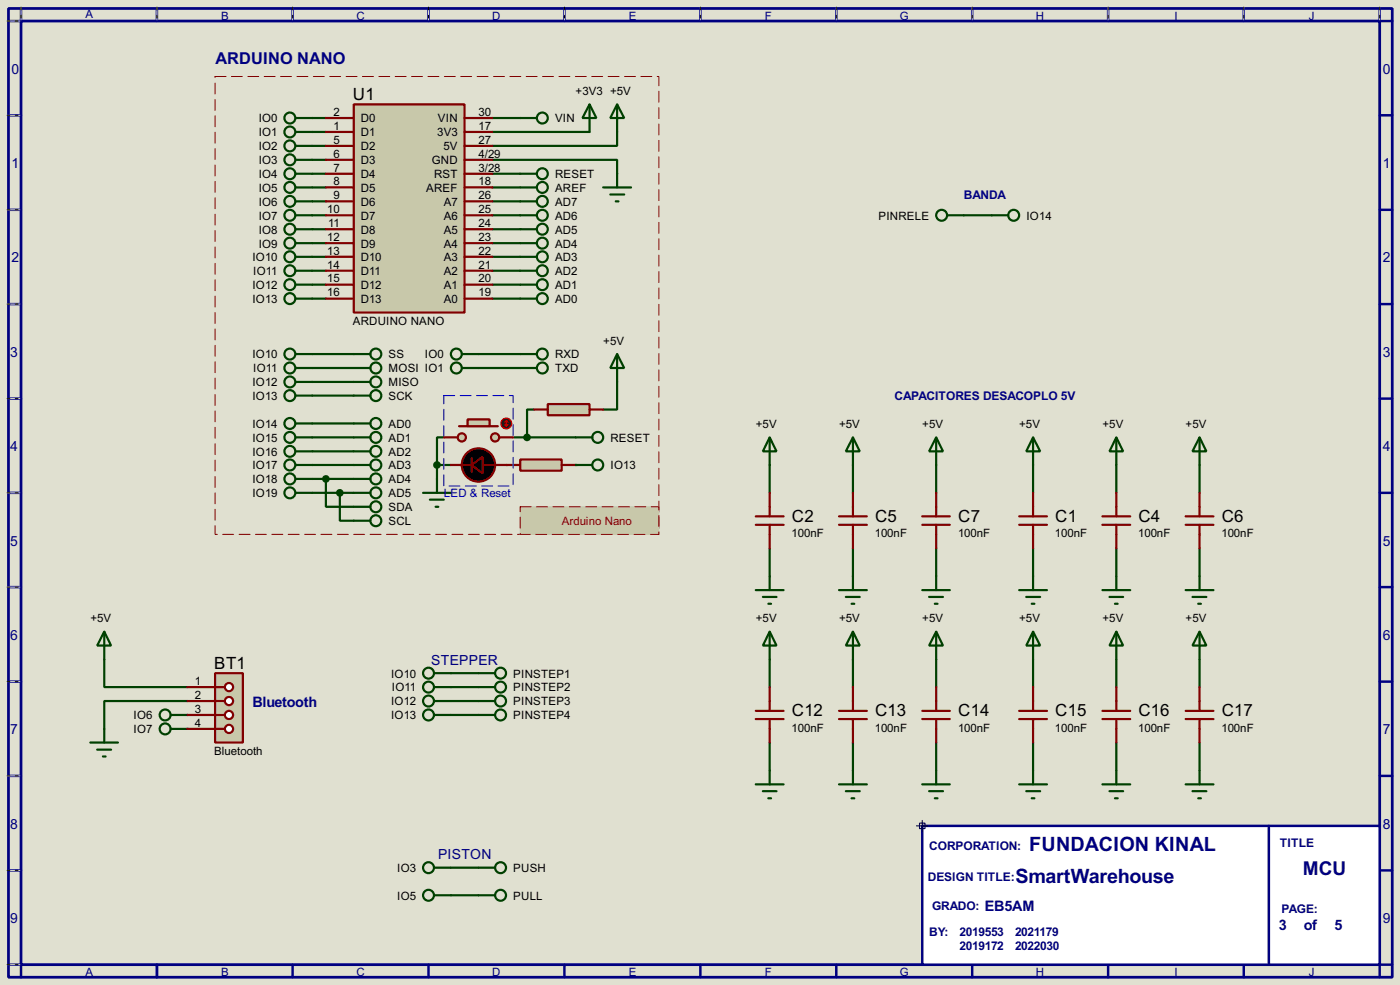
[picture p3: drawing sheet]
<svg xmlns="http://www.w3.org/2000/svg" width="256mm" height="180mm" viewBox="0 0 256 180" stroke-linecap="round" stroke-linejoin="round" font-family="sans-serif">
<path d="M0 0h256.5v180.3h-256.5z" fill="#e0e0d0"/>
<path d="M1.6 1.6h253.5v177.3h-253.5zM3.9 3.9h248.9v172.7h-248.9z" fill="none" stroke="#000080" stroke-width=".5"/>
<g fill="none" stroke="#000080" stroke-width=".45">
<path d="M3.9 1.6v2.3h-2.3M28.8 1.6v2.3M53.6 1.6v2.3M78.5 1.6v2.3M103.4 1.6v2.3M128.3 1.6v2.3M153.2 1.6v2.3M178.1 1.6v2.3M203 1.6v2.3M227.9 1.6v2.3M252.8 1.6v2.3h2.3M1.6 21.1h2.3"/>
<path d="M1.6 38.4h2.3M252.8 21.1h2.3M252.8 38.4h2.3M1.6 55.7h2.3M252.8 55.7h2.3M1.6 73h2.3M252.8 73h2.3M1.6 90.2h2.3M252.8 90.2h2.3M1.6 107.5h2.3M252.8 107.5h2.3M1.6 124.8h2.3"/>
<path d="M252.8 124.8h2.3M1.6 142h2.3M1.6 159.3h2.3M252.8 142h2.3M252.8 159.3h2.3M1.6 176.6h2.3v2.3M28.8 176.6v2.3M53.6 176.6v2.3M78.5 176.6v2.3M103.4 176.6v2.3M128.3 176.6v2.3M153.2 176.6v2.3"/>
<path d="M178.1 176.6v2.3M203 176.6v2.3M227.9 176.6v2.3M255.1 176.6h-2.3v2.3"/>
</g>
<g fill="none" stroke="#e0e0d0" stroke-width=".18">
<path d="M1.3 3.9h2.3M3.9 1.3v2.3M28.8 1.3v2.3M53.6 1.3v2.3M78.5 1.3v2.3M103.4 1.3v2.3M128.3 1.3v2.3M153.2 1.3v2.3M178.1 1.3v2.3M203 1.3v2.3M227.9 1.3v2.3M252.8 1.3v2.3"/>
<path d="M1.3 21.1h2.3M1.3 38.4h2.3M1.3 55.7h2.3M1.3 73h2.3M1.3 90.2h2.3M1.3 107.5h2.3M1.3 124.8h2.3M1.3 142h2.3M1.3 159.3h2.3M1.3 176.6h2.3"/>
</g>
<g fill="none" stroke="#000" stroke-width=".18" stroke-dasharray=".5 1">
<path d="M1.3 3.9h2.3M3.9 1.3v2.3M28.8 1.3v2.3M53.6 1.3v2.3M78.5 1.3v2.3M103.4 1.3v2.3M128.3 1.3v2.3M153.2 1.3v2.3M178.1 1.3v2.3M203 1.3v2.3M227.9 1.3v2.3M252.8 1.3v2.3"/>
<path d="M1.3 21.1h2.3M1.3 38.4h2.3M1.3 55.7h2.3M1.3 73h2.3M1.3 90.2h2.3M1.3 107.5h2.3M1.3 124.8h2.3M1.3 142h2.3M1.3 159.3h2.3M1.3 176.6h2.3"/>
</g>
<path d="M169 151.2h83.8v25.4h-83.8z" fill="#fff" stroke="#000080" stroke-width=".45"/>
<path d="M167.9 151.2h2.1M168.5 150.7h1v1h-1zM169 150.2v2" fill="none" stroke="#000040" stroke-width=".2"/>
<path d="M232.5 151.2v25.4" fill="none" stroke="#000080" stroke-width=".45"/>
<path d="M113.1 69.9v5.1h-2.6" fill="none" stroke="#004000" stroke-width=".4"/>
<circle cx="92.8" cy="85.1" r=".2" fill="#004000"/>
<path d="M57.2 64.8h7.6M57.2 67.4h7.6M57.2 69.9h7.6M57.2 72.4h7.6" fill="none" stroke="#004000" stroke-width=".4"/>
<circle cx="105.5" cy="85.1" r=".2" fill="#004000"/>
<g fill="none" stroke="#004000" stroke-width=".4">
<path d="M57.2 24.2h2.5M57.2 21.6h2.5M57.2 26.7h2.5M57.2 29.3h2.5M57.2 31.8h2.5M57.2 34.3h2.5M57.2 36.9h2.5M57.2 39.4h2.5M90.2 29.3h22.9v2.5M90.2 24.2h17.8M90.2 21.6h5.1M90.2 31.8h5.1"/>
<path d="M90.2 34.3h5.1M90.2 36.9h5.1M90.2 39.4h5.1M113.1 24.2v2.5h-22.9M57.2 42h2.5M57.2 44.5h2.5M57.2 47h2.5M57.2 49.6h2.5M57.2 52.1h2.5M57.2 54.7h2.5M90.2 42h5.1M90.2 44.5h5.1"/>
<path d="M90.2 47h5.1M90.2 49.6h5.1M90.2 52.1h5.1M90.2 54.7h5.1M57.2 77.5h7.6M87.7 64.8h7.6M87.7 67.4h7.6M97.8 75h-1.2v5.1M57.2 80.1h7.6M57.2 82.6h7.6M57.2 85.1h7.6M57.2 87.7h7.6"/>
<path d="M57.2 90.2h7.6M59.7 87.7v5.1h5.1M62.3 90.2v5.1h2.5M80.1 85.1h2.5M80.1 85.1v2.6M81.3 80.1h-1.2v5M94 80.1h11.5M82.6 123.2h5.1M82.6 158.8h5.1"/>
</g>
<g fill="#004000">
<circle cx="34.3" cy="130.9" r=".2"/>
<circle cx="34.3" cy="133.4" r=".2"/>
</g>
<g fill="none" stroke="#004000" stroke-width=".4">
<path d="M113.1 19.1l1.3 2.5h-2.6zM113.1 19.1v5.1M54.2 39.4h3M54.2 36.9h3M54.2 34.3h3M54.2 31.8h3M54.2 29.3h3M54.2 26.7h3M54.2 21.6h3M54.2 24.2h3M95.3 34.3h3.1M176.6 39.4h5.1"/>
<path d="M54.2 42h3M54.2 44.5h3M54.2 47h3M54.2 49.6h3M54.2 52.1h3M54.2 54.7h3M95.3 42h3.1M95.3 44.5h3.1M95.3 47h3.1M95.3 49.6h3.1M95.3 52.1h3.1M95.3 54.7h3.1"/>
<path d="M64.8 64.8h3.1M64.8 67.4h3.1M64.8 69.9h3.1M64.8 72.4h3.1M141 85.1v5.1M156.3 85.1v5.1M171.5 85.1v5.1M189.3 85.1v5.1M204.5 85.1v5.1M219.8 85.1v5.1M141 100.4v5.1M156.3 100.4v5.1"/>
<path d="M171.5 100.4v5.1M189.3 100.4v5.1M204.5 100.4v5.1M219.8 100.4v5.1M19.1 120.7v5.1h15.2M34.3 128.3h-15.2v5.1M82.6 125.8h5.1M82.6 128.3h5.1M82.6 130.9h5.1M141 120.7v5.1M141 135.9v5.1M156.3 120.7v5.1"/>
<path d="M156.3 135.9v5.1M171.5 120.7v5.1M171.5 135.9v5.1M189.3 120.7v5.1M189.3 135.9v5.1M204.5 120.7v5.1M204.5 135.9v5.1M219.8 120.7v5.1M219.8 135.9v5.1M82.6 163.9h5.1"/>
<circle cx="53.1" cy="26.7" r="1"/>
<circle cx="53.1" cy="34.3" r="1"/>
<circle cx="53.1" cy="29.3" r="1"/>
<circle cx="53.1" cy="31.8" r="1"/>
<circle cx="53.1" cy="39.4" r="1"/>
<circle cx="53.1" cy="36.9" r="1"/>
<circle cx="53.1" cy="21.6" r="1"/>
<circle cx="53.1" cy="24.2" r="1"/>
<circle cx="99.3" cy="34.3" r="1"/>
<circle cx="53.1" cy="44.5" r="1"/>
<circle cx="53.1" cy="42" r="1"/>
<circle cx="53.1" cy="47" r="1"/>
<circle cx="53.1" cy="49.6" r="1"/>
<circle cx="53.1" cy="52.1" r="1"/>
<circle cx="53.1" cy="54.7" r="1"/>
<circle cx="99.3" cy="49.6" r="1"/>
<circle cx="99.3" cy="44.5" r="1"/>
<circle cx="99.3" cy="47" r="1"/>
<circle cx="99.3" cy="42" r="1"/>
<circle cx="99.3" cy="54.7" r="1"/>
<circle cx="99.3" cy="52.1" r="1"/>
<circle cx="68.8" cy="72.4" r="1"/>
<circle cx="68.8" cy="64.8" r="1"/>
<circle cx="68.8" cy="69.9" r="1"/>
<circle cx="68.8" cy="67.4" r="1"/>
</g>
<path d="M100.4 74h7.6v2h-7.6z" fill="#c8c8aa" stroke="#800000" stroke-width=".4"/>
<path d="M97.8 75h2.6M108 75h2.5M82.6 85.1h3.8M86.4 83.9v2.5M88.4 85.1h4.4" fill="none" stroke="#800000" stroke-width=".4"/>
<path d="M113.1 64.8l1.3 2.6h-2.6zM113.1 64.8v5.1" fill="none" stroke="#004000" stroke-width=".4"/>
<g fill="#000" stroke="#800000" stroke-width=".4">
<path d="M86.4 85.1l2-1.5v3.1z"/>
<circle cx="87.6" cy="85.1" r="3.1"/>
</g>
<path d="M95.3 84.1h7.6v2.1h-7.6z" fill="#c8c8aa" stroke="#800000" stroke-width=".4"/>
<path d="M92.8 85.1h2.5M102.9 85.1h2.6" fill="none" stroke="#800000" stroke-width=".4"/>
<g fill="none" stroke="#004000" stroke-width=".4">
<path d="M95.3 64.8h3.1M95.3 67.4h3.1M77.5 90.2h5.1M78.8 91.5h2.5M79.8 92.8h.5M80.1 87.7v2.5"/>
<circle cx="99.3" cy="64.8" r="1"/>
<circle cx="99.3" cy="67.4" r="1"/>
</g>
<path d="M81.3 72.4h12.7v16.6h-12.7z" fill="none" stroke="#e0e0d0" stroke-width=".18"/>
<path d="M81.3 72.4h12.7v16.6h-12.7z" fill="none" stroke="#0000c0" stroke-width=".18" stroke-dasharray="2 1"/>
<g fill="#c8c8aa" stroke="#800000" stroke-width=".4">
<circle cx="90.7" cy="80.1" r=".75"/>
<circle cx="84.6" cy="80.1" r=".75"/>
</g>
<path d="M84.1 78h7.1" fill="none" stroke="#800000" stroke-width=".4"/>
<path d="M85.7 76.8h4v1.2h-4z" fill="#c8c8aa" stroke="#800000" stroke-width=".4"/>
<path d="M81.3 80.1h2.6M91.5 80.1h2.5" fill="none" stroke="#800000" stroke-width=".4"/>
<circle cx="92.7" cy="77.5" r="1" fill="#400000" stroke="#f00" stroke-width=".2"/>
<path d="M92.5 77.8l.3 .2M92.8 77v1M92.8 77l-.3 .3M92.8 77l.2 .3M93 77.8l-.2 .2" fill="none" stroke="#f00" stroke-width=".2"/>
<g fill="none" stroke="#004000" stroke-width=".4">
<path d="M54.2 64.8h3M54.2 67.4h3M54.2 69.9h3M54.2 72.4h3M54.2 77.5h3M64.8 77.5h3.1M84.6 64.8h3.1M84.6 67.4h3.1M54.2 85.1h3M54.2 80.1h3M54.2 82.6h3M54.2 87.7h3"/>
<path d="M54.2 90.2h3M64.8 85.1h3.1M64.8 80.1h3.1M64.8 82.6h3.1M64.8 87.7h3.1M64.8 90.2h3.1M105.5 85.1h3M105.5 80.1h3"/>
<circle cx="53.1" cy="77.5" r="1"/>
<circle cx="53.1" cy="67.4" r="1"/>
<circle cx="53.1" cy="69.9" r="1"/>
<circle cx="53.1" cy="72.4" r="1"/>
<circle cx="53.1" cy="64.8" r="1"/>
<circle cx="68.8" cy="77.5" r="1"/>
<circle cx="83.6" cy="67.4" r="1"/>
<circle cx="83.6" cy="64.8" r="1"/>
<circle cx="53.1" cy="85.1" r="1"/>
<circle cx="53.1" cy="87.7" r="1"/>
<circle cx="53.1" cy="82.6" r="1"/>
<circle cx="53.1" cy="80.1" r="1"/>
<circle cx="53.1" cy="90.2" r="1"/>
<circle cx="68.8" cy="85.1" r="1"/>
<circle cx="68.8" cy="82.6" r="1"/>
<circle cx="68.8" cy="87.7" r="1"/>
<circle cx="68.8" cy="80.1" r="1"/>
<circle cx="68.8" cy="90.2" r="1"/>
<circle cx="109.5" cy="80.1" r="1"/>
<circle cx="109.5" cy="85.1" r="1"/>
</g>
<g fill="#004000" stroke="#004000" stroke-width=".4">
<circle cx="96.5" cy="80.1" r=".5"/>
<circle cx="80" cy="85.1" r=".5"/>
</g>
<path d="M39.4 14h81.3v83.8h-81.3z" fill="none" stroke="#e0e0d0" stroke-width=".18"/>
<path d="M39.4 14h81.3v83.8h-81.3z" fill="none" stroke="#800000" stroke-width=".18" stroke-dasharray="2 1"/>
<g fill="#c8c8aa">
<path d="M95.3 92.8h25.4v5h-25.4z" fill-rule="evenodd"/>
<path d="M95.3 92.8h25.4v5h-25.4z" fill-rule="evenodd"/>
</g>
<path d="M95.3 92.8h25.4v5h-25.4z" fill="none" stroke="#c8c8aa" stroke-width=".18"/>
<path d="M95.3 92.8h25.4v5h-25.4z" fill="none" stroke="#800000" stroke-width=".18" stroke-dasharray="2 1"/>
<g fill="none" stroke="#004000" stroke-width=".4">
<path d="M64.8 92.8h3.1M64.8 95.3h3.1"/>
<circle cx="68.8" cy="92.8" r="1"/>
<circle cx="68.8" cy="95.3" r="1"/>
</g>
<g fill="#004000" stroke="#004000" stroke-width=".4">
<circle cx="59.7" cy="87.7" r=".5"/>
<circle cx="62.2" cy="90.2" r=".5"/>
</g>
<path d="M64.8 19.1h20.3v38.1h-20.3z" fill="#c8c8aa" stroke="#800000" stroke-width=".4"/>
<g fill="none" stroke="#800000" stroke-width=".4">
<path d="M59.7 24.2h5.1M59.7 21.6h5.1M59.7 26.7h5.1M59.7 29.3h5.1M59.7 31.8h5.1M59.7 34.3h5.1M59.7 36.9h5.1M59.7 39.4h5.1M85.1 24.2h5.1M85.1 21.6h5.1M85.1 26.7h5.1M85.1 29.3h5.1"/>
<path d="M85.1 31.8h5.1M85.1 34.3h5.1M85.1 36.9h5.1M85.1 39.4h5.1M59.7 42h5.1M59.7 44.5h5.1M59.7 47h5.1M59.7 49.6h5.1M59.7 52.1h5.1M59.7 54.7h5.1M85.1 42h5.1M85.1 44.5h5.1"/>
<path d="M85.1 47h5.1M85.1 49.6h5.1M85.1 52.1h5.1M85.1 54.7h5.1"/>
</g>
<g fill="none" stroke="#004000" stroke-width=".4">
<path d="M108 19.1l1.3 2.5h-2.6zM108 19.1v5.1M95.3 31.8h3.1M95.3 39.4h3.1M95.3 36.9h3.1M95.3 21.6h3.1M110.5 34.3h5.1M111.8 35.6h2.6M112.8 36.9h.5M113.1 31.8v2.5M31.3 133.4h3M31.3 130.9h3"/>
<path d="M79.6 123.2h3M87.7 123.2h3M79.6 158.8h3M87.7 158.8h3"/>
<circle cx="99.3" cy="39.4" r="1"/>
<circle cx="99.3" cy="36.9" r="1"/>
<circle cx="99.3" cy="31.8" r="1"/>
<circle cx="99.3" cy="21.6" r="1"/>
<circle cx="30.2" cy="133.4" r="1"/>
<circle cx="30.2" cy="130.9" r="1"/>
<circle cx="78.5" cy="123.2" r="1"/>
<circle cx="91.7" cy="123.2" r="1"/>
<circle cx="78.5" cy="158.8" r="1"/>
<circle cx="91.7" cy="158.8" r="1"/>
</g>
<path d="M39.4 123.2h5.1v12.7h-5.1z" fill="#c8c8aa" stroke="#800000" stroke-width=".4"/>
<path d="M39.4 125.8h1.8" fill="none" stroke="#800000" stroke-width=".4"/>
<circle cx="41.9" cy="125.8" r=".75" fill="#feffff" stroke="#800000" stroke-width=".4"/>
<path d="M39.4 128.3h1.8" fill="none" stroke="#800000" stroke-width=".4"/>
<circle cx="41.9" cy="128.3" r=".75" fill="#feffff" stroke="#800000" stroke-width=".4"/>
<path d="M39.4 130.9h1.8" fill="none" stroke="#800000" stroke-width=".4"/>
<circle cx="41.9" cy="130.9" r=".75" fill="#feffff" stroke="#800000" stroke-width=".4"/>
<path d="M39.4 133.4h1.8" fill="none" stroke="#800000" stroke-width=".4"/>
<circle cx="41.9" cy="133.4" r=".75" fill="#feffff" stroke="#800000" stroke-width=".4"/>
<g fill="none" stroke="#800000" stroke-width=".4">
<path d="M138.5 94.5h5.1M138.5 96.1h5.1M141 90.2v4.3M141 96.1v4.3M153.7 94.5h5.1M153.7 96.1h5.1M156.3 90.2v4.3M156.3 96.1v4.3M169 94.5h5M169 96.1h5M171.5 90.2v4.3M171.5 96.1v4.3"/>
<path d="M186.7 94.5h5.1M186.7 96.1h5.1M189.3 90.2v4.3M189.3 96.1v4.3M202 94.5h5.1M202 96.1h5.1M204.5 90.2v4.3M204.5 96.1v4.3M217.2 94.5h5.1M217.2 96.1h5.1M219.8 90.2v4.3M219.8 96.1v4.3"/>
<path d="M34.3 125.8h5.1M34.3 128.3h5.1M34.3 130.9h5.1M34.3 133.4h5.1M138.5 130.1h5.1M138.5 131.6h5.1M141 125.8v4.3M141 131.6v4.3M153.7 130.1h5.1M153.7 131.6h5.1M156.3 125.8v4.3M156.3 131.6v4.3"/>
<path d="M169 130.1h5M169 131.6h5M171.5 125.8v4.3M171.5 131.6v4.3M186.7 130.1h5.1M186.7 131.6h5.1M189.3 125.8v4.3M189.3 131.6v4.3M202 130.1h5.1M202 131.6h5.1M204.5 125.8v4.3M204.5 131.6v4.3"/>
<path d="M217.2 130.1h5.1M217.2 131.6h5.1M219.8 125.8v4.3M219.8 131.6v4.3"/>
</g>
<g fill="none" stroke="#004000" stroke-width=".4">
<path d="M173.5 39.4h3.1M181.7 39.4h3M141 80.1l1.3 2.5h-2.5zM141 80.1v5M156.3 80.1l1.2 2.5h-2.5zM156.3 80.1v5M171.5 80.1l1.3 2.5h-2.6zM171.5 80.1v5M189.3 80.1l1.3 2.5h-2.6zM189.3 80.1v5M204.5 80.1l1.3 2.5h-2.5zM204.5 80.1v5"/>
<path d="M219.8 80.1l1.2 2.5h-2.5zM219.8 80.1v5M19.1 115.6l1.3 2.6h-2.6zM19.1 115.6v5.1M138.5 108h5.1M139.8 109.3h2.5M140.8 110.5h.5M141 115.6l1.3 2.6h-2.5zM141 105.5v2.5M141 115.6v5.1M153.7 108h5.1M155 109.3h2.5"/>
<path d="M156 110.5h.5M156.3 115.6l1.2 2.6h-2.5zM156.3 105.5v2.5M156.3 115.6v5.1M169 108h5M170.2 109.3h2.6M171.3 110.5h.5M171.5 115.6l1.3 2.6h-2.6zM171.5 105.5v2.5M171.5 115.6v5.1M186.7 108h5.1M188 109.3h2.6"/>
<path d="M189 110.5h.5M189.3 115.6l1.3 2.6h-2.6zM189.3 105.5v2.5M189.3 115.6v5.1M202 108h5.1M203.3 109.3h2.5M204.3 110.5h.5M204.5 115.6l1.3 2.6h-2.5zM204.5 105.5v2.5M204.5 115.6v5.1M217.2 108h5.1M218.5 109.3h2.5"/>
<path d="M219.5 110.5h.5M219.8 115.6l1.2 2.6h-2.5zM219.8 105.5v2.5M219.8 115.6v5.1M16.6 135.9h5M17.8 137.2h2.6M18.9 138.5h.5M19.1 133.4v2.5M79.6 125.8h3M79.6 128.3h3M79.6 130.9h3M87.7 125.8h3"/>
<path d="M87.7 128.3h3M87.7 130.9h3M138.5 143.6h5.1M139.8 144.8h2.5M140.8 146.1h.5M141 141v2.6M153.7 143.6h5.1M155 144.8h2.5M156 146.1h.5M156.3 141v2.6M169 143.6h5M170.2 144.8h2.6"/>
<path d="M171.3 146.1h.5M171.5 141v2.6M186.7 143.6h5.1M188 144.8h2.6M189 146.1h.5M189.3 141v2.6M202 143.6h5.1M203.3 144.8h2.5M204.3 146.1h.5M204.5 141v2.6M217.2 143.6h5.1M218.5 144.8h2.5"/>
<path d="M219.5 146.1h.5M219.8 141v2.6M79.6 163.9h3M87.7 163.9h3"/>
<circle cx="172.5" cy="39.4" r="1"/>
<circle cx="185.7" cy="39.4" r="1"/>
<circle cx="78.5" cy="125.8" r="1"/>
<circle cx="78.5" cy="128.3" r="1"/>
<circle cx="78.5" cy="130.9" r="1"/>
<circle cx="91.7" cy="130.9" r="1"/>
<circle cx="91.7" cy="125.8" r="1"/>
<circle cx="91.7" cy="128.3" r="1"/>
<circle cx="78.5" cy="163.9" r="1"/>
<circle cx="91.7" cy="163.9" r="1"/>
</g>
<g font-size="4.1" fill="#000080">
<text x="188.6" y="155.8">FUNDACION KINAL</text>
<text x="186" y="161.7">SmartWarehouse</text>
</g>
<text font-size="3.9" fill="#000080" x="238.7" y="160.1">MCU</text>
<g font-size="3.5">
<text x="64.7" y="18.3">U1</text>
<text x="145.1" y="95.5">C2</text>
<text x="160.3" y="95.5">C5</text>
<text x="175.6" y="95.5">C7</text>
<text x="193.3" y="95.5">C1</text>
<text x="208.6" y="95.5">C4</text>
<text x="223.8" y="95.5">C6</text>
<text x="39.3" y="122.4">BT1</text>
<text x="145.1" y="131">C12</text>
<text x="160.3" y="131">C13</text>
<text x="175.6" y="131">C14</text>
<text x="193.3" y="131">C15</text>
<text x="208.6" y="131">C16</text>
<text x="223.8" y="131">C17</text>
</g>
<text font-size="3.4" fill="#000080" x="39.5" y="11.6">ARDUINO NANO</text>
<g font-size="3" fill="#000080">
<text x="46.2" y="129.3">Bluetooth</text>
<text x="180.4" y="166.7">EB5AM</text>
<text x="234.3" y="170.3">3</text>
<text x="238.9" y="170.3">of</text>
<text x="244.5" y="170.3">5</text>
</g>
<g font-size="2.9" fill="#000080">
<text x="2.1" y="13.5">0</text>
<text x="253.4" y="13.5">0</text>
<text x="2.1" y="30.7">1</text>
<text x="253.4" y="30.7">1</text>
<text x="2.1" y="48">2</text>
<text x="253.4" y="48">2</text>
<text x="1.9" y="65.3">3</text>
<text x="253.4" y="65.3">3</text>
<text x="1.9" y="82.5">4</text>
<text x="253.4" y="82.5">4</text>
<text x="1.9" y="99.9">5</text>
<text x="253.4" y="99.9">5</text>
<text x="1.9" y="117.1">6</text>
<text x="253.4" y="117.1">6</text>
<text x="79" y="121.7">STEPPER</text>
<text x="1.9" y="134.4">7</text>
<text x="253.4" y="134.4">7</text>
<text x="1.9" y="151.7">8</text>
<text x="253.4" y="151.7">8</text>
<text x="80.2" y="157.3">PISTON</text>
<text x="1.9" y="168.9">9</text>
<text x="253.4" y="168.9">9</text>
</g>
<g font-size="2.5" fill="#000080">
<text x="176.6" y="36.3">BANDA</text>
<text x="163.9" y="73.2">CAPACITORES DESACOPLO 5V</text>
<text x="170.2" y="155.6">CORPORATION:</text>
<text x="234.5" y="155.1">TITLE</text>
<text x="170" y="161.2">DESIGN TITLE:</text>
<text x="170.7" y="166.5">GRADO:</text>
<text x="234.8" y="167.1">PAGE:</text>
<text x="170.2" y="171.4">BY:</text>
<text x="175.8" y="171.4">2019553</text>
<text x="175.8" y="173.9">2019172</text>
<text x="186" y="171.4">2021179</text>
<text x="186" y="173.9">2022030</text>
</g>
<g font-size="2.4" fill="#000080">
<text x="15.6" y="3.4">A</text>
<text x="40.5" y="3.6">B</text>
<text x="65.3" y="3.6">C</text>
<text x="90.2" y="3.6">D</text>
<text x="115.2" y="3.6">E</text>
<text x="140.1" y="3.6">F</text>
<text x="164.8" y="3.6">G</text>
<text x="189.8" y="3.6">H</text>
<text x="215.1" y="3.6">I</text>
<text x="239.8" y="3.6">J</text>
<text x="15.6" y="178.7">A</text>
<text x="40.5" y="178.7">B</text>
<text x="65.3" y="178.7">C</text>
<text x="90.2" y="178.7">D</text>
<text x="115.2" y="178.7">E</text>
<text x="140.1" y="178.7">F</text>
<text x="164.8" y="178.7">G</text>
<text x="189.8" y="178.7">H</text>
<text x="215.1" y="178.7">I</text>
<text x="239.8" y="178.7">J</text>
</g>
<g font-size="2.4">
<text x="105.5" y="17.3">+3V3 +5V</text>
<text x="47.4" y="22.4">IO0</text>
<text x="61.1" y="23.8">1</text>
<text x="61.1" y="21.2">2</text>
<text x="66.1" y="22.4">D0</text>
<text x="80.2" y="22.4">VIN</text>
<text x="87.7" y="21.2">30</text>
<text x="87.7" y="23.8">17</text>
<text x="101.7" y="22.4">VIN</text>
<text x="47.4" y="27.5">IO2</text>
<text x="47.4" y="25">IO1</text>
<text x="61.1" y="26.3">5</text>
<text x="61.1" y="28.9">6</text>
<text x="66.1" y="25">D1</text>
<text x="66.1" y="27.5">D2</text>
<text x="80.1" y="25">3V3</text>
<text x="81.3" y="27.5">5V</text>
<text x="87.7" y="28.9">4/29</text>
<text x="87.7" y="26.3">27</text>
<text x="47.4" y="35.1">IO5</text>
<text x="47.4" y="32.6">IO4</text>
<text x="47.4" y="30">IO3</text>
<text x="61.1" y="31.4">7</text>
<text x="61.1" y="33.9">8</text>
<text x="66.1" y="30">D3</text>
<text x="66.1" y="32.6">D4</text>
<text x="66.1" y="35.1">D5</text>
<text x="78.1" y="35.1">AREF</text>
<text x="79.1" y="30">GND</text>
<text x="79.5" y="32.6">RST</text>
<text x="87.7" y="33.9">18</text>
<text x="87.7" y="31.4">3/28</text>
<text x="101.7" y="35.1">AREF</text>
<text x="101.7" y="32.6">RESET</text>
<text x="47.4" y="40.2">IO7</text>
<text x="47.4" y="37.7">IO6</text>
<text x="60" y="39">10</text>
<text x="60.1" y="41.6">11</text>
<text x="61.1" y="36.5">9</text>
<text x="66.1" y="37.7">D6</text>
<text x="66.1" y="40.2">D7</text>
<text x="81.3" y="37.7">A7</text>
<text x="81.3" y="40.2">A6</text>
<text x="87.7" y="36.5">26</text>
<text x="87.7" y="39">25</text>
<text x="87.7" y="41.6">24</text>
<text x="101.7" y="40.2">AD6</text>
<text x="101.7" y="37.7">AD7</text>
<text x="160.9" y="40.2">PINRELE</text>
<text x="188" y="40.2">IO14</text>
<text x="46.2" y="47.8">IO10</text>
<text x="47.4" y="42.7">IO8</text>
<text x="47.4" y="45.3">IO9</text>
<text x="60" y="44.1">12</text>
<text x="60" y="46.6">13</text>
<text x="66.1" y="42.7">D8</text>
<text x="66.1" y="45.3">D9</text>
<text x="66.1" y="47.8">D10</text>
<text x="81.3" y="42.7">A5</text>
<text x="81.3" y="45.3">A4</text>
<text x="81.3" y="47.8">A3</text>
<text x="87.7" y="44.1">23</text>
<text x="87.7" y="46.6">22</text>
<text x="101.7" y="47.8">AD3</text>
<text x="101.7" y="45.3">AD4</text>
<text x="101.7" y="42.7">AD5</text>
<text x="46.2" y="52.9">IO12</text>
<text x="46.4" y="50.4">IO11</text>
<text x="60" y="49.2">14</text>
<text x="60" y="51.7">15</text>
<text x="66.1" y="50.4">D11</text>
<text x="66.1" y="52.9">D12</text>
<text x="81.3" y="50.4">A2</text>
<text x="81.3" y="52.9">A1</text>
<text x="87.7" y="49.2">21</text>
<text x="87.7" y="51.7">20</text>
<text x="101.7" y="52.9">AD1</text>
<text x="101.7" y="50.4">AD2</text>
<text x="46.2" y="55.4">IO13</text>
<text x="60" y="54.3">16</text>
<text x="64.6" y="59.4">ARDUINO NANO</text>
<text x="66.1" y="55.4">D13</text>
<text x="81.3" y="55.4">A0</text>
<text x="87.7" y="54.3">19</text>
<text x="101.7" y="55.4">AD0</text>
<text x="46.2" y="65.6">IO10</text>
<text x="71.2" y="65.6">SS</text>
<text x="77.8" y="65.6">IO0</text>
<text x="101.7" y="65.6">RXD</text>
<text x="110.5" y="63.1">+5V</text>
<text x="46.2" y="70.7">IO12</text>
<text x="46.4" y="68.1">IO11</text>
<text x="71.2" y="68.1">MOSI IO1</text>
<text x="71.2" y="70.7">MISO</text>
<text x="101.7" y="68.1">TXD</text>
<text x="46.2" y="73.2">IO13</text>
<text x="71.2" y="73.2">SCK</text>
<text x="46.2" y="78.3">IO14</text>
<text x="46.2" y="80.8">IO15</text>
<text x="46.2" y="83.4">IO16</text>
<text x="71.2" y="78.3">AD0</text>
<text x="71.2" y="80.8">AD1</text>
<text x="71.2" y="83.4">AD2</text>
<text x="111.8" y="80.8">RESET</text>
<text x="138.5" y="78.3">+5V</text>
<text x="153.7" y="78.3">+5V</text>
<text x="169" y="78.3">+5V</text>
<text x="186.7" y="78.3">+5V</text>
<text x="202" y="78.3">+5V</text>
<text x="217.2" y="78.3">+5V</text>
<text x="46.2" y="85.9">IO17</text>
<text x="46.2" y="88.5">IO18</text>
<text x="71.2" y="85.9">AD3</text>
<text x="71.2" y="88.5">AD4</text>
<text x="111.8" y="85.9">IO13</text>
<text x="46.2" y="91">IO19</text>
<text x="71.2" y="91">AD5</text>
<text x="71.2" y="93.6">SDA</text>
<text x="71.2" y="96.1">SCL</text>
<text x="145" y="98.4">100nF</text>
<text x="160.3" y="98.4">100nF</text>
<text x="175.5" y="98.4">100nF</text>
<text x="193.3" y="98.4">100nF</text>
<text x="208.5" y="98.4">100nF</text>
<text x="223.8" y="98.4">100nF</text>
<text x="16.6" y="113.9">+5V</text>
<text x="138.5" y="113.9">+5V</text>
<text x="153.7" y="113.9">+5V</text>
<text x="169" y="113.9">+5V</text>
<text x="186.7" y="113.9">+5V</text>
<text x="202" y="113.9">+5V</text>
<text x="217.2" y="113.9">+5V</text>
<text x="35.7" y="125.4">1</text>
<text x="71.6" y="124">IO10</text>
<text x="94" y="124">PINSTEP1</text>
<text x="24.5" y="131.7">IO6</text>
<text x="35.7" y="127.9">2</text>
<text x="35.7" y="130.5">3</text>
<text x="71.6" y="129.1">IO12</text>
<text x="71.6" y="131.7">IO13</text>
<text x="71.8" y="126.6">IO11</text>
<text x="94" y="126.6">PINSTEP2</text>
<text x="94" y="129.1">PINSTEP3</text>
<text x="94" y="131.7">PINSTEP4</text>
<text x="24.5" y="134.2">IO7</text>
<text x="35.7" y="133">4</text>
<text x="145" y="133.9">100nF</text>
<text x="160.3" y="133.9">100nF</text>
<text x="175.5" y="133.9">100nF</text>
<text x="193.3" y="133.9">100nF</text>
<text x="208.5" y="133.9">100nF</text>
<text x="223.8" y="133.9">100nF</text>
<text x="39.2" y="138.1">Bluetooth</text>
<text x="72.8" y="159.6">IO3</text>
<text x="94" y="159.6">PUSH</text>
<text x="72.8" y="164.7">IO5</text>
<text x="94" y="164.7">PULL</text>
</g>
<text font-size="2.4" fill="#0000c0" x="81.3" y="91">LED &amp; Reset</text>
<text font-size="2.4" fill="#800000" x="102.9" y="96">Arduino Nano</text>
</svg>
